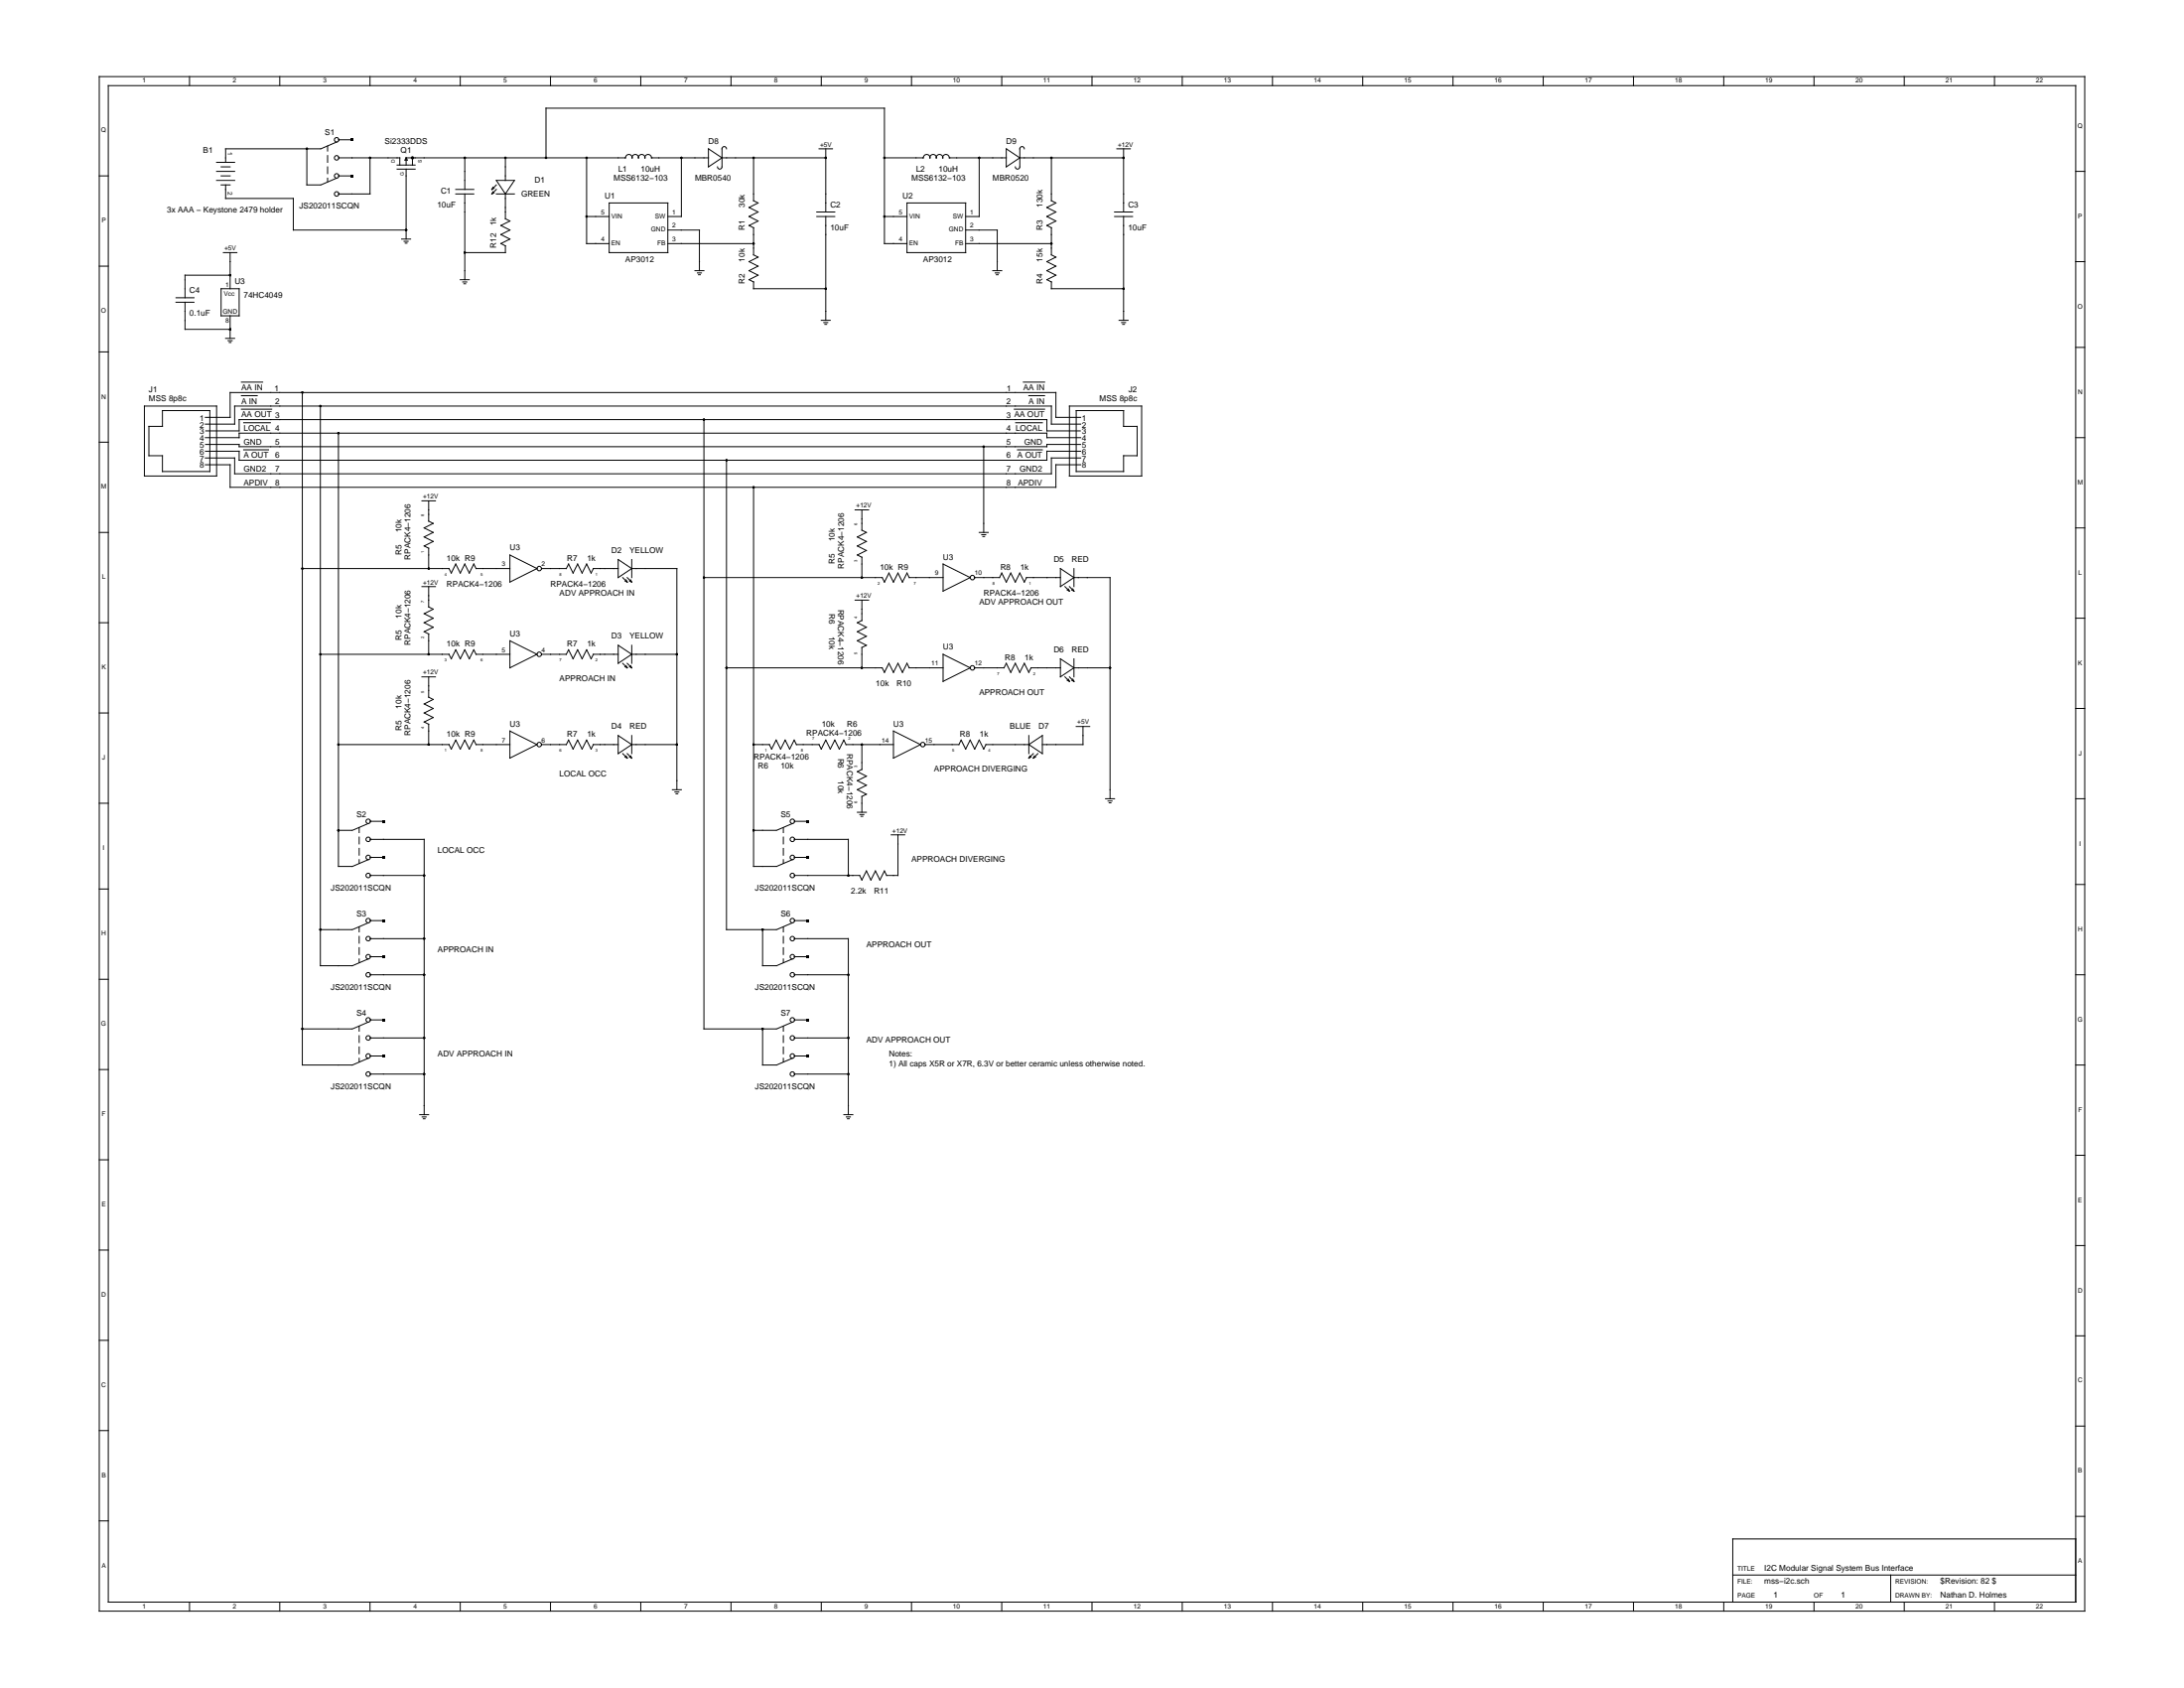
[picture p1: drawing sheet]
<svg xmlns="http://www.w3.org/2000/svg" width="279mm" height="216mm" viewBox="0 0 279 216" stroke-linecap="round" stroke-linejoin="round" font-family="sans-serif">
<g fill="none" stroke="#000" stroke-width=".13">
<path d="M12.7 9.8h254v196.3h-254zM13.9 11h251.6v193.9h-251.6zM24.2 9.8v1.2M35.8 9.8v1.2M39.3 19v4.7h1.7M41 19h-12.1v1.8M41.9 18.7v.6M41.9 19.9v.9M43.1 18.2l-2.1 .8M43.3 17.9h1.7M47.3 9.8v1.2M58.9 9.8v1.2"/>
<path d="M70.4 9.8v1.2M82 9.8v1.2M90.6 19l1.8 1.2-1.8 1.1zM92.9 19a.29 .29 0 0 0-.2-.3 .29 .29 0 0 0-.3 .3v2.3a.29 .29 0 0 1-.3 .3 .29 .29 0 0 1-.3-.3M93.5 9.8v1.2M104.8 19h1.7M105.1 9.8v1.2M105.6 19v8.1M116.6 9.8v1.2M128.2 9.8v1.2M128.7 19l1.8 1.2-1.8 1.1zM131 19a.29 .29 0 0 0-.2-.3 .29 .29 0 0 0-.3 .3v2.3a.29 .29 0 0 1-.3 .3 .29 .29 0 0 1-.3-.3"/>
<path d="M139.7 9.8v1.2M142.9 19h1.7M143.7 19v8.1M151.2 9.8v1.2M162.8 9.8v1.2M174.3 9.8v1.2M185.9 9.8v1.2M197.4 9.8v1.2M209 9.8v1.2M220.5 9.8v1.2M232.1 9.8v1.2M243.6 9.8v1.2"/>
<path d="M255.2 9.8v1.2M12.7 34h1.2M12.7 22.5h1.2M22.5 38.1h2.3M22.5 38.7h2.3M23.7 38.7v3.4h5.7M27.7 21.9h2.3M27.7 23.1h2.3M27.7 20.8h2.3M28.3 22.5h1.1M28.3 36.9h2.3v3.5h-2.3zM28.3 21.3h1.1"/>
<path d="M28.3 23.7h1.1M28.6 32.3h1.7M28.9 23.7v1.7h8.6v4h14.5M29.4 32.3v4.6M29.4 35.2h-5.7v2.9M41.9 21.3v.9M41.9 22.8v.4M43.1 22.8l-2.1 .9M43.3 22.5h1.7M43.3 20.2h7.8v.9M47.3 20.2v4.6h-4M50.8 21.6h2.3"/>
<path d="M50.8 21.1h.7M51.4 30.6h1.1M51.6 21.1h.7M51.7 30.9h.5M51.8 31.1h.3M52 20.2h28a.42 .42 0 0 1 .5-.5 .42 .42 0 0 1 .4 .5 .41 .41 0 0 1 .4-.4 .41 .41 0 0 1 .4 .4 .41 .41 0 0 1 .4-.4 .41 .41 0 0 1 .4 .4 .42 .42 0 0 1 .4-.5 .42 .42 0 0 1 .4 .5h7.3M52 20.2v.9M52 21.6v9M52 20.2l.1 .3h-.3zM52.4 21.1h.7M52.8 20.2v.9M58.3 24.2h2.3"/>
<path d="M58.3 24.8h2.3M58.9 35.8h1.1M59.2 36.1h.5M59.3 36.3h.3M59.5 20.2v4M59.5 24.8v11M63.1 24.5l-.2 .3M63.1 23.9l-.2 .3M63.2 24.7l-.3 .1M63.2 24.1l-.3 .1M63.5 24.8h2.3M63.5 23.1h2.3l-1.1 1.7z"/>
<path d="M63.5 23.7l-.6 .5M63.5 24.2l-.6 .6M64.7 24.8v3.2l.5 .3-1.1 .5 1.1 .6-1.1 .6 1.1 .6-1.1 .6 .6 .2v.9h-5.2M64.7 20.2v2.9M69.9 20.2v-6.4h43.2v17.4h2.9M75 20.2v11h2.9M75 27.7h2.9M77.9 26h7.5v6.3h-7.5zM85.4 31.2h11M85.4 29.4h4.1v5.2M87.2 20.2v7.5h-1.8M88.9 34.6h1.2"/>
<path d="M89.2 34.9h.5M89.4 35.1h.2M92.4 20.2h13.2M95.8 28.8l.6 .3M96.4 36.1v.8h9.2M96.4 20.2v5.5l.6 .3-1.2 .5 1.2 .6-1.2 .6 1.2 .6-1.2 .5M96.4 29.1v3.5l.6 .3-1.2 .6 1.2 .5-1.2 .6 1.2 .6-1.2 .6 .6 .3M104.5 27.7h2.3M104.5 27.1h2.3M105.6 27.7v13.3M113.1 20.2h5a.42 .42 0 0 1 .5-.5 .42 .42 0 0 1 .4 .5 .41 .41 0 0 1 .4-.4 .41 .41 0 0 1 .4 .4 .41 .41 0 0 1 .4-.4 .41 .41 0 0 1 .4 .4 .42 .42 0 0 1 .4-.5 .42 .42 0 0 1 .4 .5h7.3M113.1 27.7h2.9"/>
<path d="M116 26h7.5v6.3h-7.5zM123.5 31.2h11M123.5 29.4h4.1v5.2M125.3 20.2v7.5h-1.8M127 34.6h1.2M127.3 34.9h.5M127.5 35.1h.2M130.5 20.2h13.2M133.9 28.8l.6 .3M134.5 36.1v.8h9.2M134.5 20.2v5.5l.6 .3-1.2 .5 1.2 .6-1.2 .6 1.2 .6-1.2 .5M134.5 29.1v3.5l.6 .3-1.2 .6 1.2 .5-1.2 .6 1.2 .6-1.2 .6 .6 .3"/>
<path d="M142.6 27.7h2.3M142.6 27.1h2.3M143.7 27.7v13.3M265.5 33.5h1.2M265.5 21.9h1.2M12.7 45h1.2M12.7 56.6h1.2M18.5 51.9h9.2v9h-9.2zM20.8 52.5h6v7.8h-6v-2h-1.7v-3.8h1.7zM26.3 56h4.3v-.6h103.3v.6h4.4M26.3 53.4h3.1v-3.2h105.7v3.2h3.2M26.3 59.4h3.1v2.9h105.7v-2.9h3.2"/>
<path d="M26.3 54.2h3.7v-2.3h104.5v2.3h3.8M26.3 58.6h3.7v2h104.5v-2h3.8M26.3 57.7h4.3v1.2h103.3v-1.2h4.3M26.3 56.8h4.3v.3h103.3v-.3h4.3M26.3 55.1h4.3v-1.4h103.3v1.4h4.3M28.9 43.3h1.1M29.2 43.6h.5M29.3 43.8h.3M29.4 40.4v2.9M30.9 50.6h2M30.9 52.3h3.9M30.9 48.9h2.7"/>
<path d="M31.2 57.5h3.2M31.2 54.1h3.4M38.7 50.2v86h6.3M41 51.9v71.6h4M43.3 55.4v55.4h1.7M90.1 53.7v77.9h9.2M92.9 58.9v60h6.4M105.1 41h1.1M105.4 41.3h.5M105.5 41.5h.3M125.8 57.1v11M129.8 52.3h3.8"/>
<path d="M129.9 54.1h3.5M130.2 57.5h3.2M130.9 48.9h2.7M131.6 50.6h2M136.8 51.9h9.3v9h-9.3zM137.7 52.5h6v2h1.8v3.8h-1.8v2h-6zM143.2 41h1.1M143.5 41.3h.5M143.6 41.5h.3M265.5 44.4h1.2M265.5 56h1.2M12.7 68.1h1.2"/>
<path d="M12.7 79.6h1.2M38.7 72.7h18.8l.2 .6 .6-1.2 .6 1.2 .6-1.2 .5 1.2 .6-1.2 .3 .6h4.3M54 64.1h1.7M54 75h1.7M54.8 64.1v2.6l.6 .2-1.1 .6 1.1 .6-1.1 .6 1.1 .6-1.1 .5 .5 .3M54.8 70.1v2.6M54.8 75v2.6l.6 .3-1.1 .6 1.1 .6-1.1 .5 1.1 .6-1.1 .6 .5 .3v2.6M65.2 71l3.5 1.7-3.5 1.8zM69.3 72.7h3.1l.3-.6 .6 1.2 .6-1.2 .6 1.2 .5-1.2 .6 1.2 .3-.6h3.2M79.1 71.6l1.7 1.1-1.7 1.2zM79.7 73.9l.5 .6M80 74.3l.2 .2"/>
<path d="M80.1 74.2l.1 .3M80.2 73.9l.6 .6M80.5 74.3l.3 .2M80.7 74.2l.1 .3M80.8 72.7h5.8v28.3M80.8 71.6v2.3M90.1 73.9h22.8l.3 .6 .5-1.2 .6 1.2 .6-1.2 .6 1.2 .5-1.2 .3 .6h4.4M96.4 62.3v48.5h2.9M109.4 65.2h1.7M109.4 76.8h1.7M110.3 65.2v2.6l.5 .3-1.1 .6 1.1 .6-1.1 .5 1.1 .6-1.1 .6 .6 .3v2.6M110.3 76.8v2.6"/>
<path d="M110.3 79.4l-.6 .2 1.1 .6-1.1 .6 1.1 .6-1.1 .6 1.1 .5-.5 .3v2.6M120.7 72.1l3.4 1.8-3.4 1.7zM124.7 73.9h3.2l.3-.6 .5 1.2 .6-1.2 .6 1.2 .6-1.2 .5 1.2 .3-.6h4.4M125.3 68.1h1.1M125.6 68.4h.5M125.7 68.6h.3M135.7 72.7l1.7 1.2-1.7 1.1zM136.2 75l.6 .6M136.5 75.5l.3 .1M136.7 75.3l.1 .3M136.8 75l.6 .6M137.1 75.5l.3 .1"/>
<path d="M137.2 75.3l.2 .3M137.4 73.9h4.6v28.3M137.4 72.7v2.3M265.5 67.5h1.2M265.5 79.1h1.2M12.7 91.2h1.2M41 83.7h16.5l.2 .6 .6-1.2 .6 1.2 .6-1.2 .5 1.2 .6-1.2 .3 .6h4.3M43.3 95.2h14.2l.2 .6 .6-1.1 .6 1.1 .6-1.1 .5 1.1 .6-1.1 .3 .5h4.3M54 86.6h1.7M54.3 92.3l.5 .3M54.8 86.6v2.6l.6 .3-1.1 .5 1.1 .6-1.1 .6 1.1 .6-1.1 .5M54.8 92.6v2.6"/>
<path d="M65.2 82l3.5 1.7-3.5 1.7zM65.2 93.5l3.5 1.7-3.5 1.8zM69.3 95.2h3.1l.3-.5 .6 1.1 .6-1.1 .6 1.1 .5-1.1 .6 1.1 .3-.6h3.2M69.3 83.7h3.1l.3-.6 .6 1.2 .6-1.2 .6 1.2 .5-1.2 .6 1.2 .3-.6h3.2M79.1 82.5l1.7 1.2-1.7 1.1zM79.1 94.1l1.7 1.1-1.7 1.2zM79.7 84.8l.5 .6M79.7 96.4l.5 .6M80 85.3l.2 .1M80 96.8l.2 .2M80.1 85.1l.1 .3M80.1 96.7l.1 .3"/>
<path d="M80.2 84.8l.6 .6M80.2 96.4l.6 .6M80.5 85.3l.3 .1M80.5 96.8l.3 .2M80.7 85.1l.1 .3M80.7 96.7l.1 .3M80.8 95.2h5.8M80.8 83.7h5.8M80.8 82.5v2.3M80.8 94.1v2.3M96.4 95.2h2l.3 .6 .6-1.1 .6 1.1 .5-1.1 .6 1.1 .6-1.1 .3 .5h2.9l.3 .6 .5-1.1 .6 1.1 .6-1.1 .6 1.1 .6-1.1 .2 .5h6.1M110.3 98.4l-.6 .3 1.1 .6-1.1 .6 1.1 .5-1.1 .6 1.1 .6-.5 .3v2"/>
<path d="M110.3 95.2v3.2M114.3 93.5l3.5 1.7-3.5 1.8zM116 84.8l.3 .6M116 84.8l-.5 1.2-.6-1.2-.6 1.2-.6-1.2-.6 1.2-.2-.6h-20M116.3 85.4h4.4M118.3 95.2h4.4l.3-.5 .5 1.1 .6-1.1 .6 1.1 .6-1.1 .5 1.1M120.7 83.7l3.4 1.7-3.4 1.8zM124.7 85.4h3.7l.3-.6 .6 1.2 .6-1.2 .6 1.2 .5-1.2 .6 1.2 .3-.6M126.1 95.2h5.5M126.1 95.2l-.3 .6M131.6 95.2l1.8-1.1v2.3zM131.6 94.1v2.3"/>
<path d="M131.8 96.7l-.2 .3M131.9 85.4h3.8M131.9 96.8l-.3 .2M132.2 96.4l-.6 .6M132.3 96.7l-.1 .3M132.5 96.8l-.3 .2M132.8 96.4l-.6 .6M135.7 84.3l1.7 1.1-1.7 1.2zM136.2 86.6l.6 .6M136.5 87l.3 .2M136.7 86.9l.1 .3M136.8 86.6l.6 .6"/>
<path d="M137.1 87l.3 .2M137.2 86.9l.2 .3M137.4 85.4h4.6M137.4 84.3v2.3M137.7 92.9h1.7M138.5 92.9v2.3h-5.1M265.5 90.6h1.2M12.7 102.7h1.2M12.7 113.7h1.2M41 118.9h4M43.3 106.2h1.7M46 105.9v.6"/>
<path d="M46 107.1v.8M46 108.5v.9M46 110v.4M46 118.6v.6M46 119.8v.8M47.1 110l-2 .8M47.1 105.3l-2 .9M47.1 118l-2 .9M47.3 105h1.8M47.3 107.4h7v35.2M47.3 109.7h1.8M47.3 112h7"/>
<path d="M47.3 117.7h1.8M86 101h1.2M86.3 101.3h.6M86.5 101.5h.2M96.4 106.2h2.9M97.6 118.9v4.6h1.7M100.2 105.9v.6M100.2 107.1v.8M100.2 108.5v.9M100.2 110v.4M100.2 118.6v.6M100.2 119.8v.8"/>
<path d="M101.4 110l-2.1 .8M101.4 105.3l-2.1 .9M101.4 118l-2.1 .9M101.6 105h1.7M101.6 107.4h6.9v4.6M101.6 109.7h1.7M101.6 117.7h1.7M109.7 103.9h1.1M110 104.2h.5M110.1 104.4h.3M113.1 111.4l.3 .6M113.1 111.4l-.5 1.2-.6-1.2-.6 1.2-.6-1.2-.5 1.2-.3-.6h-8.4"/>
<path d="M114 106.8h1.7M114.9 106.8v5.2h-1.5M141.4 102.2h1.2M141.7 102.4h.6M141.9 102.7h.2M265.5 102.2h1.2M265.5 113.1h1.2M12.7 125.3h1.2M12.7 136.8h1.2M38.7 131.6h6.3M46 121.2v.9M46 122.7v.4"/>
<path d="M46 131.3v.6M46 132.5v.8M46 133.9v.9M46 135.4v.4M47.1 122.7l-2 .8M47.1 135.4l-2 .8M47.1 130.7l-2 .9M47.3 124.7h7M47.3 120.1h7M47.3 122.4h1.8M47.3 130.4h1.8M47.3 132.8h7"/>
<path d="M47.3 135.1h1.8M47.3 137.4h7M97.6 131.6v4.6h1.7M100.2 121.2v.9M100.2 122.7v.4M100.2 131.3v.6M100.2 132.5v.8M100.2 133.9v.9M100.2 135.4v.4M101.4 122.7l-2.1 .8M101.4 135.4l-2.1 .8M101.4 130.7l-2.1 .9"/>
<path d="M101.6 124.7h6.9M101.6 120.1h6.9v22.5M101.6 122.4h1.7M101.6 130.4h1.7M101.6 132.8h6.9M101.6 135.1h1.7M101.6 137.4h6.9M265.5 124.7h1.2M265.5 136.2h1.2M12.7 148.3h1.2M12.7 159.9h1.2M53.7 142.6h1.1"/>
<path d="M54 142.9h.5M54.1 143.1h.3M108 142.6h1.1M108.3 142.9h.5M108.4 143.1h.2M265.5 147.8h1.2M265.5 159.3h1.2M12.7 171.4h1.2M265.5 170.9h1.2M12.7 183h1.2M12.7 194.5h1.2M265.5 196.8h-43.8v8.1"/>
<path d="M265.5 182.4h1.2M265.5 193.9h1.2M24.2 204.9v1.2M35.8 204.9v1.2M47.3 204.9v1.2M58.9 204.9v1.2M70.4 204.9v1.2M82 204.9v1.2M93.5 204.9v1.2M105.1 204.9v1.2M116.6 204.9v1.2M128.2 204.9v1.2"/>
<path d="M139.7 204.9v1.2M151.2 204.9v1.2M162.8 204.9v1.2M174.3 204.9v1.2M185.9 204.9v1.2M197.4 204.9v1.2M209 204.9v1.2M220.5 204.9v1.2M221.7 201.5h43.8M232.1 204.9v1.2M241.9 201.5v3.4M243.6 204.9v1.2"/>
<path d="M255.2 204.9v1.2"/>
<circle cx="43.1" cy="17.9" r=".29"/>
<circle cx="43.1" cy="24.8" r=".29"/>
<circle cx="43.1" cy="20.2" r=".29"/>
<circle cx="43.1" cy="22.5" r=".29"/>
<circle cx="52.8" cy="20.2" r=".14"/>
<circle cx="69" cy="72.7" r=".29"/>
<circle cx="124.4" cy="73.9" r=".29"/>
<circle cx="69" cy="83.7" r=".29"/>
<circle cx="69" cy="95.2" r=".29"/>
<circle cx="118.1" cy="95.2" r=".29"/>
<circle cx="124.4" cy="85.4" r=".29"/>
<circle cx="47.1" cy="107.4" r=".29"/>
<circle cx="47.1" cy="112" r=".29"/>
<circle cx="47.1" cy="109.7" r=".29"/>
<circle cx="47.1" cy="105" r=".29"/>
<circle cx="47.1" cy="117.7" r=".29"/>
<circle cx="101.4" cy="112" r=".29"/>
<circle cx="101.4" cy="107.4" r=".29"/>
<circle cx="101.4" cy="109.7" r=".29"/>
<circle cx="101.4" cy="105" r=".29"/>
<circle cx="101.4" cy="117.7" r=".29"/>
<circle cx="47.1" cy="120.1" r=".29"/>
<circle cx="47.1" cy="132.8" r=".29"/>
<circle cx="47.1" cy="124.7" r=".29"/>
<circle cx="47.1" cy="137.4" r=".29"/>
<circle cx="47.1" cy="122.4" r=".29"/>
<circle cx="47.1" cy="135.1" r=".29"/>
<circle cx="47.1" cy="130.4" r=".29"/>
<circle cx="101.4" cy="132.8" r=".29"/>
<circle cx="101.4" cy="120.1" r=".29"/>
<circle cx="101.4" cy="124.7" r=".29"/>
<circle cx="101.4" cy="137.4" r=".29"/>
<circle cx="101.4" cy="122.4" r=".29"/>
<circle cx="101.4" cy="135.1" r=".29"/>
<circle cx="101.4" cy="130.4" r=".29"/>
</g>
<g fill="#000">
<path d="M44.9 17.7h.3v.4h-.3zM44.9 22.3h.3v.4h-.3zM48.9 104.9h.3v.3h-.3zM48.9 109.5h.3v.3h-.3zM48.9 117.6h.3v.3h-.3zM103.2 104.9h.3v.3h-.3zM103.2 109.5h.3v.3h-.3zM103.2 117.6h.3v.3h-.3zM48.9 122.2h.3v.3h-.3zM48.9 130.3h.3v.3h-.3zM48.9 134.9h.3v.3h-.3zM103.2 122.2h.3v.3h-.3z"/>
<path d="M103.2 130.3h.3v.3h-.3zM103.2 134.9h.3v.3h-.3z"/>
<circle cx="39.3" cy="19" r=".14"/>
<circle cx="29.4" cy="35.2" r=".14"/>
<circle cx="47.3" cy="20.2" r=".14"/>
<circle cx="52" cy="29.4" r=".14"/>
<circle cx="52.8" cy="20.2" r=".14"/>
<circle cx="59.5" cy="20.2" r=".14"/>
<circle cx="59.5" cy="32.3" r=".14"/>
<circle cx="64.7" cy="20.2" r=".14"/>
<circle cx="69.9" cy="20.2" r=".14"/>
<circle cx="75" cy="27.7" r=".14"/>
<circle cx="75" cy="20.2" r=".14"/>
<circle cx="87.2" cy="20.2" r=".14"/>
<circle cx="96.4" cy="20.2" r=".14"/>
<circle cx="96.4" cy="31.2" r=".14"/>
<circle cx="105.6" cy="20.2" r=".14"/>
<circle cx="105.6" cy="36.9" r=".14"/>
<circle cx="113.1" cy="27.7" r=".14"/>
<circle cx="113.1" cy="20.2" r=".14"/>
<circle cx="125.3" cy="20.2" r=".14"/>
<circle cx="134.5" cy="20.2" r=".14"/>
<circle cx="134.5" cy="31.2" r=".14"/>
<circle cx="143.7" cy="20.2" r=".14"/>
<circle cx="143.7" cy="36.9" r=".14"/>
<circle cx="29.4" cy="42.1" r=".14"/>
<circle cx="38.7" cy="50.2" r=".14"/>
<circle cx="41" cy="51.9" r=".14"/>
<circle cx="43.3" cy="55.4" r=".14"/>
<circle cx="90.1" cy="53.7" r=".14"/>
<circle cx="92.9" cy="58.9" r=".14"/>
<circle cx="125.8" cy="57.1" r=".14"/>
<circle cx="38.7" cy="72.7" r=".14"/>
<circle cx="54.8" cy="72.7" r=".14"/>
<circle cx="90.1" cy="73.9" r=".14"/>
<circle cx="96.4" cy="62.3" r=".14"/>
<circle cx="110.3" cy="73.9" r=".14"/>
<circle cx="41" cy="83.7" r=".14"/>
<circle cx="43.3" cy="95.2" r=".14"/>
<circle cx="54.8" cy="95.2" r=".14"/>
<circle cx="54.8" cy="83.7" r=".14"/>
<circle cx="86.6" cy="95.2" r=".14"/>
<circle cx="86.6" cy="83.7" r=".14"/>
<circle cx="92.9" cy="85.4" r=".14"/>
<circle cx="96.4" cy="95.2" r=".14"/>
<circle cx="110.3" cy="95.2" r=".14"/>
<circle cx="110.3" cy="85.4" r=".14"/>
<circle cx="142" cy="85.4" r=".14"/>
<circle cx="41" cy="118.9" r=".14"/>
<circle cx="43.3" cy="106.2" r=".14"/>
<circle cx="54.3" cy="112" r=".14"/>
<circle cx="96.4" cy="106.2" r=".14"/>
<circle cx="97.6" cy="118.9" r=".14"/>
<circle cx="108.5" cy="112" r=".14"/>
<circle cx="38.7" cy="131.6" r=".14"/>
<circle cx="54.3" cy="124.7" r=".14"/>
<circle cx="54.3" cy="137.4" r=".14"/>
<circle cx="54.3" cy="132.8" r=".14"/>
<circle cx="54.3" cy="120.1" r=".14"/>
<circle cx="97.6" cy="131.6" r=".14"/>
<circle cx="108.5" cy="137.4" r=".14"/>
<circle cx="108.5" cy="124.7" r=".14"/>
<circle cx="108.5" cy="132.8" r=".14"/>
</g>
<g font-size="1">
<text x="41.6" y="17.3">S1</text>
<text x="26" y="19.6">B1</text>
<text x="49.2" y="18.5">Si2333DDS</text>
<text x="51.3" y="19.6">Q1</text>
<text x="68.4" y="23.4">D1</text>
<text x="78.5" y="23.1">MSS6132−103</text>
<text x="79.1" y="21.9">L1</text>
<text x="82" y="21.9">10uH</text>
<text x="88.9" y="23.1">MBR0540</text>
<text x="90.6" y="18.5">D8</text>
<text x="116.6" y="23.1">MSS6132−103</text>
<text x="117.2" y="21.9">L2</text>
<text x="120.1" y="21.9">10uH</text>
<text x="127" y="23.1">MBR0520</text>
<text x="128.7" y="18.5">D9</text>
<text x="21.4" y="27.1">3x AAA − Keystone 2479 holder</text>
<text x="38.3" y="26.7">JS202011SCQN</text>
<text x="55.9" y="26.5">10uF</text>
<text x="56.4" y="24.8">C1</text>
<text x="63.5" y="28.8" transform="rotate(-90 63.5 28.8)">1k</text>
<text x="66.7" y="25.1">GREEN</text>
<text x="77.4" y="25.4">U1</text>
<text x="95.2" y="29.4" transform="rotate(-90 95.2 29.4)">R1</text>
<text x="95.2" y="26.5" transform="rotate(-90 95.2 26.5)">30k</text>
<text x="106.2" y="26.5">C2</text>
<text x="106.2" y="29.4">10uF</text>
<text x="115.5" y="25.4">U2</text>
<text x="133.3" y="29.4" transform="rotate(-90 133.3 29.4)">R3</text>
<text x="133.3" y="26.5" transform="rotate(-90 133.3 26.5)">130k</text>
<text x="144.3" y="26.5">C3</text>
<text x="144.3" y="29.4">10uF</text>
<text x="63.5" y="31.7" transform="rotate(-90 63.5 31.7)">R12</text>
<text x="80" y="33.5">AP3012</text>
<text x="95.2" y="33.5" transform="rotate(-90 95.2 33.5)">10k</text>
<text x="118.1" y="33.5">AP3012</text>
<text x="133.3" y="33.5" transform="rotate(-90 133.3 33.5)">15k</text>
<text x="24.2" y="37.5">C4</text>
<text x="24.2" y="40.4">0.1uF</text>
<text x="30" y="36.4">U3</text>
<text x="31.2" y="38.1">74HC4049</text>
<text x="95.2" y="36.4" transform="rotate(-90 95.2 36.4)">R2</text>
<text x="133.3" y="36.4" transform="rotate(-90 133.3 36.4)">R4</text>
<text x="19" y="50.2">J1</text>
<text x="19" y="51.4">MSS 8p8c</text>
<text x="25.5" y="53.8">1</text>
<text x="30.9" y="51.6">A IN</text>
<text x="30.9" y="53.4">AA OUT 3</text>
<text x="30.9" y="49.9">AA IN</text>
<text x="35.1" y="50">1</text>
<text x="35.2" y="51.7">2</text>
<text x="128.8" y="51.7">2</text>
<text x="128.8" y="53.4">3 AA OUT</text>
<text x="128.8" y="50">1</text>
<text x="130.9" y="49.9">AA IN</text>
<text x="131.6" y="51.6">A IN</text>
<text x="138.4" y="53.8">1</text>
<text x="140.7" y="51.4">MSS 8p8c</text>
<text x="144.4" y="50.2">J2</text>
<text x="25.5" y="54.7">2</text>
<text x="25.5" y="55.5">3</text>
<text x="25.5" y="56.4">4</text>
<text x="25.5" y="57.3">5</text>
<text x="25.5" y="58.1">6</text>
<text x="25.5" y="59">7</text>
<text x="25.5" y="59.9">8</text>
<text x="31.2" y="56.8">GND</text>
<text x="31.2" y="58.6">A OUT</text>
<text x="31.2" y="55.1">LOCAL 4</text>
<text x="35.2" y="56.9">5</text>
<text x="35.2" y="58.6">6</text>
<text x="128.8" y="55.1">4 LOCAL</text>
<text x="128.8" y="56.9">5</text>
<text x="128.8" y="58.6">6</text>
<text x="130.2" y="58.6">A OUT</text>
<text x="131" y="56.8">GND</text>
<text x="138.4" y="54.7">2</text>
<text x="138.4" y="55.5">3</text>
<text x="138.4" y="56.4">4</text>
<text x="138.4" y="57.3">5</text>
<text x="138.4" y="58.1">6</text>
<text x="138.4" y="59">7</text>
<text x="138.4" y="59.9">8</text>
<text x="31.2" y="60.3">GND2</text>
<text x="31.2" y="62">APDIV</text>
<text x="35.2" y="60.3">7</text>
<text x="35.2" y="62.1">8</text>
<text x="128.8" y="60.3">7</text>
<text x="128.8" y="62.1">8</text>
<text x="130.2" y="62">APDIV</text>
<text x="130.5" y="60.3">GND2</text>
<text x="51.4" y="71" transform="rotate(-90 51.4 71)">R5</text>
<text x="51.4" y="68.1" transform="rotate(-90 51.4 68.1)">10k</text>
<text x="52.5" y="71.6" transform="rotate(-90 52.5 71.6)">RPACK4−1206</text>
<text x="57.1" y="71.7">10k R9</text>
<text x="65.2" y="70.4">U3</text>
<text x="72.6" y="71.7">R7</text>
<text x="75.1" y="71.7">1k</text>
<text x="78.2" y="70.7">D2</text>
<text x="80.5" y="70.7">YELLOW</text>
<text x="106.8" y="69.3" transform="rotate(-90 106.8 69.3)">10k</text>
<text x="120.6" y="71.6">U3</text>
<text x="134.8" y="71.9">D5</text>
<text x="137.1" y="71.9">RED</text>
<text x="57.1" y="75">RPACK4−1206</text>
<text x="70.4" y="75">RPACK4−1206</text>
<text x="71.6" y="76.2">ADV APPROACH IN</text>
<text x="106.8" y="72.1" transform="rotate(-90 106.8 72.1)">R5</text>
<text x="107.2" y="77.9" transform="rotate(90 107.2 77.9)">RPACK4−1206</text>
<text x="108" y="72.7" transform="rotate(-90 108 72.7)">RPACK4−1206</text>
<text x="112.6" y="72.9">10k R9</text>
<text x="125.3" y="77.3">ADV APPROACH OUT</text>
<text x="125.8" y="76.2">RPACK4−1206</text>
<text x="128" y="72.9">R8</text>
<text x="130.5" y="72.9">1k</text>
<text x="51.4" y="82" transform="rotate(-90 51.4 82)">R5</text>
<text x="51.4" y="79.1" transform="rotate(-90 51.4 79.1)">10k</text>
<text x="52.5" y="82.5" transform="rotate(-90 52.5 82.5)">RPACK4−1206</text>
<text x="57.1" y="82.7">10k R9</text>
<text x="65.2" y="81.4">U3</text>
<text x="72.6" y="82.7">R7</text>
<text x="75.1" y="82.7">1k</text>
<text x="78.2" y="81.7">D3</text>
<text x="80.5" y="81.7">YELLOW</text>
<text x="106" y="78.5" transform="rotate(90 106 78.5)">R6</text>
<text x="106" y="81.4" transform="rotate(90 106 81.4)">10k</text>
<text x="120.6" y="83.1">U3</text>
<text x="134.8" y="83.4">D6</text>
<text x="137.1" y="83.4">RED</text>
<text x="71.6" y="87.2">APPROACH IN</text>
<text x="112" y="87.7">10k</text>
<text x="114.7" y="87.7">R10</text>
<text x="125.3" y="88.9">APPROACH OUT</text>
<text x="128.6" y="84.4">R8</text>
<text x="131.1" y="84.4">1k</text>
<text x="51.4" y="93.5" transform="rotate(-90 51.4 93.5)">R5</text>
<text x="51.4" y="90.6" transform="rotate(-90 51.4 90.6)">10k</text>
<text x="52.5" y="94.1" transform="rotate(-90 52.5 94.1)">RPACK4−1206</text>
<text x="57.1" y="94.3">10k R9</text>
<text x="65.2" y="92.9">U3</text>
<text x="72.6" y="94.3">R7</text>
<text x="75.1" y="94.3">1k</text>
<text x="78.2" y="93.2">D4</text>
<text x="80.5" y="93.2">RED</text>
<text x="103.2" y="94.1">RPACK4−1206</text>
<text x="105.1" y="92.9">10k</text>
<text x="108.4" y="92.9">R6</text>
<text x="114.3" y="92.9">U3</text>
<text x="122.8" y="94.3">R8</text>
<text x="125.3" y="94.3">1k</text>
<text x="129.2" y="93.2">BLUE</text>
<text x="132.9" y="93.2">D7</text>
<text x="71.6" y="99.3">LOCAL OCC</text>
<text x="96.4" y="97.2">RPACK4−1206</text>
<text x="97" y="98.3">R6</text>
<text x="99.9" y="98.3">10k</text>
<text x="107.2" y="97" transform="rotate(90 107.2 97)">R6</text>
<text x="107.2" y="99.9" transform="rotate(90 107.2 99.9)">10k</text>
<text x="108.3" y="96.4" transform="rotate(90 108.3 96.4)">RPACK4−1206</text>
<text x="119.5" y="98.7">APPROACH DIVERGING</text>
<text x="45.6" y="104.5">S2</text>
<text x="99.9" y="104.5">S5</text>
<text x="42.3" y="113.9">JS202011SCQN</text>
<text x="56" y="109.1">LOCAL OCC</text>
<text x="96.6" y="113.9">JS202011SCQN</text>
<text x="116.6" y="110.2">APPROACH DIVERGING</text>
<text x="45.6" y="117.2">S3</text>
<text x="99.9" y="117.2">S6</text>
<text x="108.9" y="114.3">2.2k</text>
<text x="111.8" y="114.3">R11</text>
<text x="56" y="121.8">APPROACH IN</text>
<text x="110.8" y="121.2">APPROACH OUT</text>
<text x="42.3" y="126.6">JS202011SCQN</text>
<text x="45.6" y="129.9">S4</text>
<text x="96.6" y="126.6">JS202011SCQN</text>
<text x="99.9" y="129.9">S7</text>
<text x="56" y="135.1">ADV APPROACH IN</text>
<text x="110.8" y="133.3">ADV APPROACH OUT</text>
<text x="113.7" y="135.2">Notes:</text>
<text x="113.7" y="136.4">1) All caps X5R or X7R, 6.3V or better ceramic unless otherwise noted.</text>
<text x="42.3" y="139.3">JS202011SCQN</text>
<text x="96.6" y="139.3">JS202011SCQN</text>
<text x="225.7" y="200.9">I2C Modular Signal System Bus Interface</text>
<text x="225.7" y="202.6">mss−i2c.sch</text>
<text x="248.2" y="202.6">$Revision: 82 $</text>
<text x="226.9" y="204.3">1</text>
<text x="235.5" y="204.3">1</text>
<text x="248.2" y="204.3">Nathan D. Holmes</text>
</g>
<g font-size=".8">
<text x="18.2" y="10.6">1</text>
<text x="29.8" y="10.6">2</text>
<text x="41.3" y="10.6">3</text>
<text x="52.9" y="10.6">4</text>
<text x="64.4" y="10.6">5</text>
<text x="76" y="10.6">6</text>
<text x="87.5" y="10.6">7</text>
<text x="99.1" y="10.6">8</text>
<text x="110.6" y="10.6">9</text>
<text x="121.9" y="10.6">10</text>
<text x="133.5" y="10.6">11</text>
<text x="145" y="10.6">12</text>
<text x="156.6" y="10.6">13</text>
<text x="168.1" y="10.6">14</text>
<text x="179.6" y="10.6">15</text>
<text x="191.2" y="10.6">16</text>
<text x="202.7" y="10.6">17</text>
<text x="214.3" y="10.6">18</text>
<text x="225.8" y="10.6">19</text>
<text x="237.4" y="10.6">20</text>
<text x="248.9" y="10.6">21</text>
<text x="260.5" y="10.6">22</text>
<text x="13" y="16.9">Q</text>
<text x="265.8" y="16.4">Q</text>
<text x="29.2" y="19.4" transform="rotate(90 29.2 19.4)">1</text>
<text x="104.9" y="18.7">+5V</text>
<text x="143" y="18.7">+12V</text>
<text x="13" y="28.5">P</text>
<text x="29.2" y="24.5" transform="rotate(90 29.2 24.5)">2</text>
<text x="76.9" y="27.4">5</text>
<text x="78.2" y="27.9">VIN</text>
<text x="83.3" y="29.6">GND</text>
<text x="83.8" y="27.9">SW</text>
<text x="86" y="29.1">2</text>
<text x="86" y="27.4">1</text>
<text x="115" y="27.4">5</text>
<text x="116.3" y="27.9">VIN</text>
<text x="121.4" y="29.6">GND</text>
<text x="121.9" y="27.9">SW</text>
<text x="124.1" y="29.1">2</text>
<text x="124.1" y="27.4">1</text>
<text x="265.8" y="27.9">P</text>
<text x="28.7" y="32">+5V</text>
<text x="76.9" y="30.9">4</text>
<text x="78.2" y="31.4">EN</text>
<text x="84.1" y="31.4">FB</text>
<text x="86" y="30.9">3</text>
<text x="115" y="30.9">4</text>
<text x="116.3" y="31.4">EN</text>
<text x="122.2" y="31.4">FB</text>
<text x="124.1" y="30.9">3</text>
<text x="13" y="40">O</text>
<text x="28.5" y="40.2">GND</text>
<text x="28.6" y="37.8">Vcc</text>
<text x="28.9" y="41.3">8</text>
<text x="28.9" y="36.6">1</text>
<text x="265.8" y="39.5">O</text>
<text x="13" y="51">N</text>
<text x="265.8" y="50.4">N</text>
<text x="12.9" y="62.5">M</text>
<text x="54.1" y="63.8">+12V</text>
<text x="109.5" y="64.9">+12V</text>
<text x="265.8" y="62">M</text>
<text x="13" y="74.1">L</text>
<text x="54.1" y="74.7">+12V</text>
<text x="64.2" y="72.4">3</text>
<text x="69.3" y="72.4">2</text>
<text x="109.5" y="76.5">+12V</text>
<text x="119.6" y="73.6">9</text>
<text x="124.7" y="73.6">10</text>
<text x="265.9" y="73.5">L</text>
<text x="64.2" y="83.4">5</text>
<text x="69.3" y="83.4">4</text>
<text x="13" y="85.6">K</text>
<text x="54.1" y="86.3">+12V</text>
<text x="119.1" y="85.1">11</text>
<text x="124.7" y="85.1">12</text>
<text x="265.8" y="85.1">K</text>
<text x="64.2" y="94.9">7</text>
<text x="69.3" y="94.9">6</text>
<text x="112.8" y="94.9">14</text>
<text x="118.3" y="94.9">15</text>
<text x="137.8" y="92.6">+5V</text>
<text x="13.1" y="97.2">J</text>
<text x="265.9" y="96.6">J</text>
<text x="114.2" y="106.5">+12V</text>
<text x="13.2" y="108.7">I</text>
<text x="266" y="108.1">I</text>
<text x="13" y="119.7">H</text>
<text x="265.8" y="119.1">H</text>
<text x="13" y="131.2">G</text>
<text x="265.8" y="130.7">G</text>
<text x="13" y="142.8">F</text>
<text x="265.9" y="142.2">F</text>
<text x="13" y="154.3">E</text>
<text x="265.8" y="153.8">E</text>
<text x="13" y="165.9">D</text>
<text x="265.8" y="165.3">D</text>
<text x="13" y="177.4">C</text>
<text x="265.8" y="176.8">C</text>
<text x="13" y="189">B</text>
<text x="265.8" y="188.4">B</text>
<text x="13" y="200.5">A</text>
<text x="222.3" y="202.6">FILE:</text>
<text x="222.3" y="200.9">TITLE</text>
<text x="242.5" y="202.6">REVISION:</text>
<text x="265.8" y="199.9">A</text>
<text x="18.2" y="205.7">1</text>
<text x="29.8" y="205.7">2</text>
<text x="41.3" y="205.7">3</text>
<text x="52.9" y="205.7">4</text>
<text x="64.4" y="205.7">5</text>
<text x="76" y="205.7">6</text>
<text x="87.5" y="205.7">7</text>
<text x="99.1" y="205.7">8</text>
<text x="110.6" y="205.7">9</text>
<text x="121.9" y="205.7">10</text>
<text x="133.5" y="205.7">11</text>
<text x="145" y="205.7">12</text>
<text x="156.6" y="205.7">13</text>
<text x="168.1" y="205.7">14</text>
<text x="179.6" y="205.7">15</text>
<text x="191.2" y="205.7">16</text>
<text x="202.7" y="205.7">17</text>
<text x="214.3" y="205.7">18</text>
<text x="222.3" y="204.3">PAGE</text>
<text x="225.8" y="205.7">19</text>
<text x="232.1" y="204.3">OF</text>
<text x="237.4" y="205.7">20</text>
<text x="242.5" y="204.3">DRAWN BY:</text>
<text x="248.9" y="205.7">21</text>
<text x="260.5" y="205.7">22</text>
</g>
<g font-size=".6">
<text x="50.5" y="20.8" transform="rotate(-90 50.5 20.8)">D</text>
<text x="51.7" y="22.5" transform="rotate(-90 51.7 22.5)">G</text>
<text x="54" y="20.8" transform="rotate(-90 54 20.8)">S</text>
</g>
<g font-size=".5">
<text x="54.3" y="70.7" transform="rotate(-90 54.3 70.7)">1</text>
<text x="54.3" y="66.1" transform="rotate(-90 54.3 66.1)">8</text>
<text x="109.7" y="71.9" transform="rotate(-90 109.7 71.9)">3</text>
<text x="109.7" y="67.2" transform="rotate(-90 109.7 67.2)">6</text>
<text x="54.3" y="77" transform="rotate(-90 54.3 77)">7</text>
<text x="56.9" y="73.6">4</text>
<text x="61.5" y="73.6">5</text>
<text x="71.6" y="73.6">8</text>
<text x="76.2" y="73.6">1</text>
<text x="112.3" y="74.8">2</text>
<text x="116.9" y="74.8">7</text>
<text x="127" y="74.8">8</text>
<text x="131.6" y="74.8">1</text>
<text x="54.3" y="81.7" transform="rotate(-90 54.3 81.7)">2</text>
<text x="109.7" y="83.7" transform="rotate(-90 109.7 83.7)">5</text>
<text x="109.7" y="79.1" transform="rotate(-90 109.7 79.1)">4</text>
<text x="54.3" y="88.6" transform="rotate(-90 54.3 88.6)">5</text>
<text x="56.9" y="84.6">3</text>
<text x="61.5" y="84.6">6</text>
<text x="71.6" y="84.6">7</text>
<text x="76.2" y="84.6">2</text>
<text x="127.6" y="86.3">7</text>
<text x="132.2" y="86.3">2</text>
<text x="54.3" y="93.2" transform="rotate(-90 54.3 93.2)">4</text>
<text x="103.9" y="94.7">7</text>
<text x="108.5" y="94.7">2</text>
<text x="56.9" y="96.2">1</text>
<text x="61.5" y="96.2">8</text>
<text x="71.6" y="96.2">6</text>
<text x="76.2" y="96.2">3</text>
<text x="97.8" y="96.2">1</text>
<text x="102.5" y="96.2">8</text>
<text x="109.7" y="98.1" transform="rotate(-90 109.7 98.1)">3</text>
<text x="121.8" y="96.2">5</text>
<text x="126.4" y="96.2">4</text>
<text x="109.7" y="102.7" transform="rotate(-90 109.7 102.7)">6</text>
</g>
</svg>
